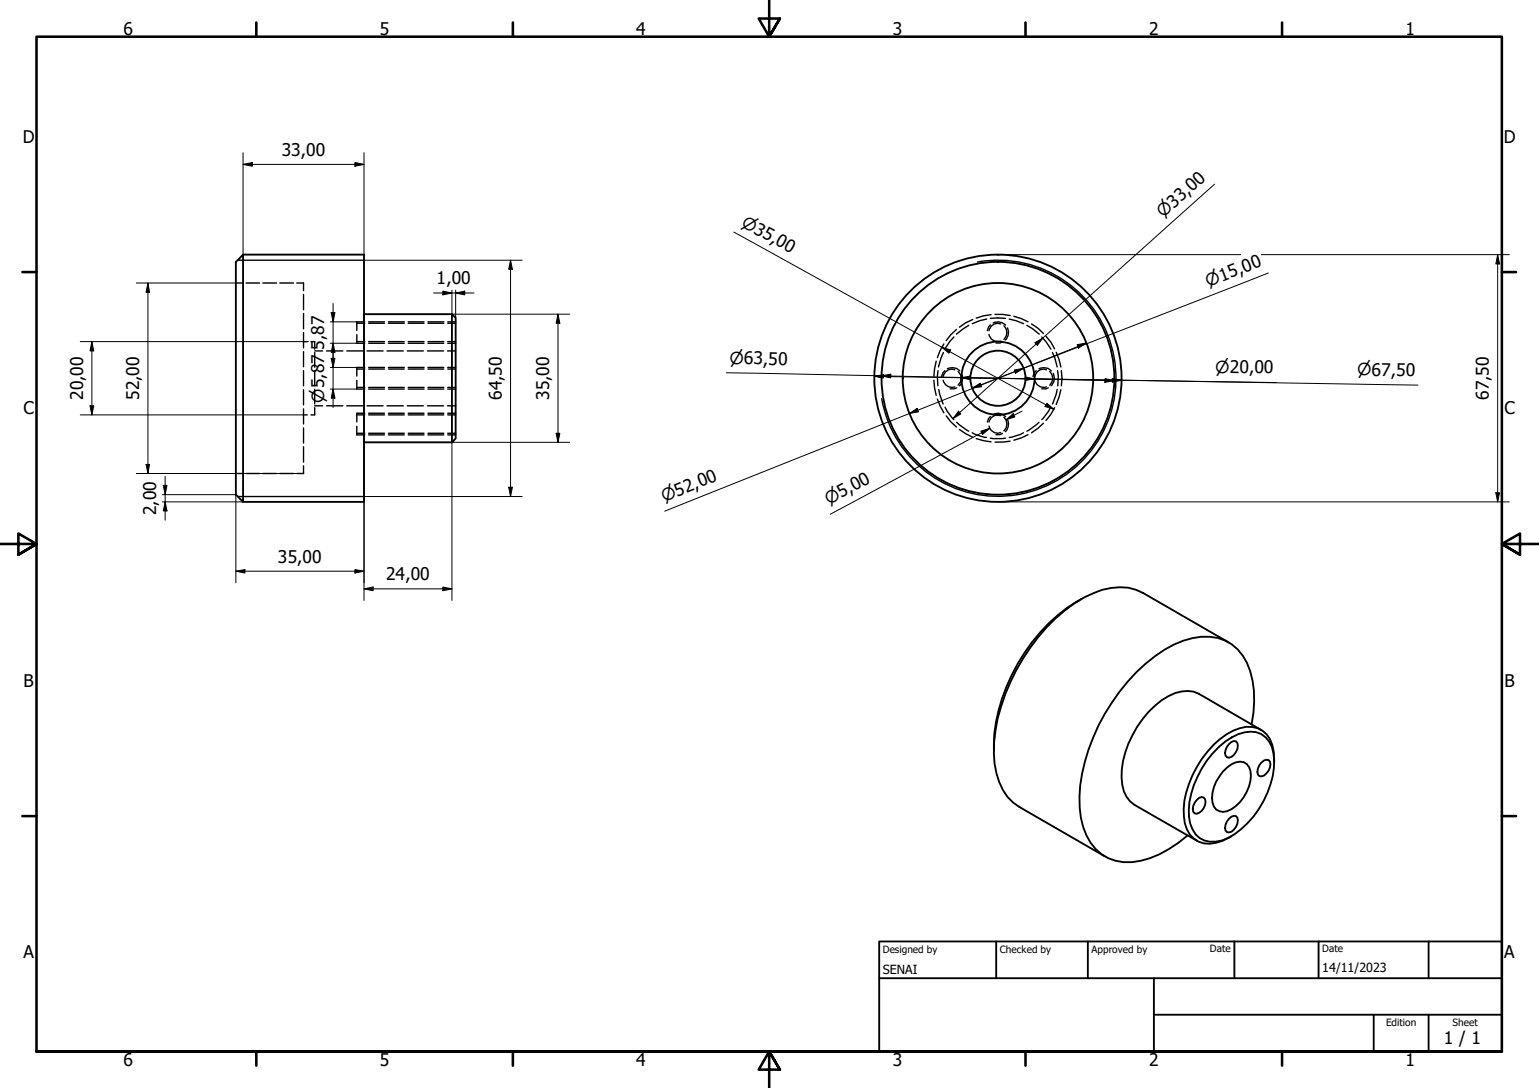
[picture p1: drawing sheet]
<svg xmlns="http://www.w3.org/2000/svg" width="420mm" height="297mm" viewBox="0 0 420 297" stroke-linecap="round" stroke-linejoin="round" font-family="sans-serif">
<!-- layer: Hidden (ISO) -->
<g fill="none" stroke="#000" stroke-width=".38">
<path d="M64.4 77.3h1.8M67.2 77.3h3.7M71.8 77.3h3.7M76.4 77.3h3.7M81 77.3h1.9v2.1M82.9 93.3h1M82.9 80.4v4.2M82.9 85.6v4.2M82.9 90.8v4.2M82.9 96v4.1M84.9 93.3h1v2M85.9 96.3v4"/>
<path d="M85.9 95.8h2.2M89.2 95.8h4.4M94.7 95.8h4.4M97.4 93.3h2.2M97.4 88.3h2.2M97.4 91.4v2.3h2.2M99.6 87.9h-2.2v2.3M100.2 95.8h4.4M100.6 93.3h4.4M100.6 88.3h4.4M100.6 93.7h4.4M100.6 87.9h4.4"/>
<path d="M105.7 95.8h4.4M106 93.3h4.4M106 88.3h4.4M106 93.7h4.4M106 87.9h4.4M111.2 95.8h4.4M111.4 93.3h4.4M111.4 88.3h4.4M111.4 93.7h4.4M111.4 87.9h4.4M116.7 95.8h4.4M116.8 93.3h4.4"/>
<path d="M116.8 88.3h4.4M116.8 93.7h4.4M116.8 87.9h4.4M122.2 95.8h2.2M122.2 93.3h2.2M122.2 88.3h2.2M122.2 93.7h2.2M122.2 87.9h2.2M255.6 98.6l-.6 4.1M257.6 96.3l-1.4 3.9M257.7 93.9l-1 1.8-.8 1.9M260.4 92l-1.1 1.3-1.4 2"/>
<path d="M261.1 90l-1.5 1.4-1.3 1.6M264.5 88.8l-3.4 2.4M265.6 87.2l-1.9 .9-1.8 1.2M269.4 87.1l-1.9 .5-2.1 .8M270 91.3a2.37 2.37 0 0 0 3.2 1.8M270.4 88.7l-.5 .6-.3 1M270.4 86.9h4.1M270.6 85.9l-2.1 .3-2 .7M271.1 88.2a2.82 2.82 0 0 1 3.4 .6M271.7 85.8h2l2.1 .4M273.2 88.4a2.34 2.34 0 0 0-3.2 1.9M273.7 93.4l-.7 .2h-1.1"/>
<path d="M274.1 88.9a2.47 2.47 0 0 1 0 3.7M275 89.5a2.71 2.71 0 0 1-.6 3.3M275.5 87.1l1.9 .5 2.1 .8M276.8 86.3l2 .7 1.9 .9M280.4 88.8l1.5 1 1.8 1.4M281.6 88.4l1.7 1.2 1.6 1.4M284.4 92l1.2 1.3 1.3 2M285.6 91.8l1.3 1.6 1 1.8M287.3 96.3l.7 1.4 .6 2.5M288.4 96.2l.7 1.9 .5 2.1M82.9 113.3h1M82.9 101.2v4.1"/>
<path d="M82.9 106.4v4.1M82.9 111.6v4.1M82.9 116.8v4.2M85.9 101.3v4M85.9 106.3v4M85.9 111.3v2h-1M85.9 110.8h2.2M89.2 110.8h4.4M94.7 110.8h4.4M97.4 113.3h2.2M97.4 118.3h2.2M97.4 105.8h2.2"/>
<path d="M97.4 100.8h2.2M97.4 116.4v2.3h2.2M97.4 103.9v2.3h2.2M99.6 112.8h-2.2v2.4M99.6 100.3h-2.2v2.4M100.2 110.8h4.4M100.6 113.3h4.4M100.6 118.3h4.4M100.6 105.8h4.4M100.6 100.8h4.4M100.6 118.7h4.4M100.6 112.8h4.4"/>
<path d="M100.6 106.2h4.4M100.6 100.3h4.4M105.7 110.8h4.4M106 113.3h4.4M106 118.3h4.4M106 105.8h4.4M106 100.8h4.4M106 118.7h4.4M106 112.8h4.4M106 106.2h4.4M106 100.3h4.4M111.2 110.8h4.4"/>
<path d="M111.4 113.3h4.4M111.4 118.3h4.4M111.4 105.8h4.4M111.4 100.8h4.4M111.4 118.7h4.4M111.4 112.8h4.4M111.4 106.2h4.4M111.4 100.3h4.4M116.7 110.8h4.4M116.8 113.3h4.4M116.8 118.3h4.4M116.8 105.8h4.4"/>
<path d="M116.8 100.8h4.4M116.8 118.7h4.4M116.8 112.8h4.4M116.8 106.2h4.4M116.8 100.3h4.4M122.2 110.8h2.2M122.2 113.3h2.2M122.2 118.3h2.2M122.2 105.8h2.2M122.2 100.8h2.2M122.2 118.7h2.2M122.2 112.8h2.2"/>
<path d="M122.2 106.2h2.2M122.2 100.3h2.2M255 103.8l.6 4.1M255.9 109l1.8 3.7M256.1 101.2l-.2 1.5 .1 2.6M256.3 106.3l1.2 4M257.5 103.8a2.46 2.46 0 0 0 3.2 1.8M257.9 101.2l-.5 .6-.4 1M258 111.2l.6 1.1 1.8 2.2M258.3 113.5l1.3 1.7 1.5 1.4M258.6 100.7a2.82 2.82 0 0 1 3.4 .6M260.7 101a2.34 2.34 0 0 0-3.2 1.8"/>
<path d="M261.2 115.3l3.3 2.4M261.2 105.9l-.7 .3h-1.1M261.6 101.5a2.35 2.35 0 0 1 0 3.6M261.9 117.3l3.7 2.1M262.6 102a3 3 0 0 1-.7 3.3M265.4 118.2l.9 .4 3 .8M266.5 119.7l4.1 .9M270 116.3a2.39 2.39 0 0 0 3.2 1.8M270.4 119.6h4.1M270.4 113.7l-.5 .6-.3 .9M271.1 113.2a2.59 2.59 0 0 1 3.4 .6M273.2 113.5a2.35 2.35 0 0 0-3.2 1.7"/>
<path d="M273.7 118.3l-.7 .4h-1.1M274.1 113.9a2.47 2.47 0 0 1 0 3.7M275 114.5a2.79 2.79 0 0 1-.6 3.3M279.4 118.2l-.8 .4-3.1 .8M280.7 118.7l-1.9 .9-2 .6M282.5 103.8a2.46 2.46 0 0 0 3.2 1.8M282.9 101.2l-.5 .6-.4 1M283.7 115.3l-3.3 2.4M283.7 100.7a2.83 2.83 0 0 1 3.3 .6M284.9 115.6l-3.3 2.6M285.7 101a2.34 2.34 0 0 0-3.2 1.8M286.2 105.9l-.7 .3h-1.1"/>
<path d="M286.6 101.5a2.47 2.47 0 0 1 0 3.6M286.8 111.2l-.5 1.1-1.9 2.2M287.5 102a2.81 2.81 0 0 1-.5 3.3M287.9 111.3l-1 1.8-1.3 1.7M288.6 106.3l-.2 1.3-1.1 2.7M288.7 101.2l.2 1.5-.1 2.6M289.6 106.4l-1.2 4M289.8 101.2l.1 2.1-.1 2M64.4 129.3h1.8M67.2 129.3h3.7M71.8 129.3h3.7M76.4 129.3h3.7"/>
<path d="M82.9 122v4.2M82.9 127.2v2.1h-1.9M275.8 120.4l-4.1 .3"/>
</g>
<!-- layer: Visible (ISO) -->
<g fill="none" stroke="#000" stroke-width=".51">
<path d="M66.4 69.5v67.5l-2-1.9v-63.5zM66.4 69.5h33v67.5h-33M99.4 85.8h24M123.4 85.8l1 1v32.9l-1 1.1M123.4 85.8v35M99.4 120.8h24M295.2 163.6a48.2 48.2 0 0 0-21.6 27.1 40.4 40.4 0 0 0-2.3 14.2M335.4 175.4l-23.3-13.5a15.1 15.1 0 0 0-13.7 .1 44 44 0 0 0-19.1 17.8 49.8 49.8 0 0 0-8 25.9 17.9 17.9 0 0 0 5.3 13.4l1.7 1.2 23.3 13.5M341.7 197.8a27.2 27.2 0 0 0-1.3-16.8 12.3 12.3 0 0 0-14.9-6.8 32.3 32.3 0 0 0-15.2 9.3 53.4 53.4 0 0 0-15.6 34.1 19.4 19.4 0 0 0 4.4 14.2 12.5 12.5 0 0 0 12.4 3.2 29 29 0 0 0 12.7-6.9M344.2 199.2l-16.9-9.8a8.5 8.5 0 0 0-8.3 .6 26.8 26.8 0 0 0-12.8 22.3 8.6 8.6 0 0 0 3.6 7.5l17 9.7M326.7 218.4l.6-.5 .7-.3 .6 .1a2.55 2.55 0 0 1-.6 3.7l-1.3 .8-.6-.2a2.2 2.2 0 0 1 0-2.8zM332.7 204a12.1 12.1 0 0 1 10.2-4.1 6.5 6.5 0 0 1 4.8 5.7 24.1 24.1 0 0 1-7.1 19.2 15.6 15.6 0 0 1-8.7 5 6.1 6.1 0 0 1-7-5 19.2 19.2 0 0 1 2.1-12.8 25.4 25.4 0 0 1 5.7-8z"/>
<path d="M333.9 210.6a6.2 6.2 0 0 1 5.6-2.5 3.6 3.6 0 0 1 2 3.7 11.2 11.2 0 0 1-6.5 9.7 2.99 2.99 0 0 1-4-2.4 10.6 10.6 0 0 1 2.9-8.5zM335.5 203.1l1.4-.8 .5 .1a2.2 2.2 0 0 1 0 2.9 2.14 2.14 0 0 1-2.4 1.4 2.2 2.2 0 0 1 0-2.8zM344.4 208.2l.7-.6 1.2-.1a2.51 2.51 0 0 1-.6 3.7l-.6 .6-1.3 .1a2.55 2.55 0 0 1 .6-3.7zM347.9 208.1a9.6 9.6 0 0 0-3.2-8.6 7.8 7.8 0 0 0-8-.1 26.9 26.9 0 0 0-13.5 21.4 9.8 9.8 0 0 0 2.7 8.2 8.1 8.1 0 0 0 9.6-.4l.7-.3M335.5 223.5l.7-.6 1.2-.1a2.55 2.55 0 0 1-.5 3.7l-.7 .6-1.2 .1a2.55 2.55 0 0 1 .5-3.7z"/>
<circle cx="272.4" cy="103.3" r="33.8"/>
<circle cx="272.4" cy="103.3" r="31.8"/>
<circle cx="272.4" cy="103.3" r="7.5"/>
<circle cx="272.4" cy="103.3" r="10"/>
<circle cx="272.4" cy="103.3" r="26"/>
</g>
<!-- layer: Visible Narrow (ISO) -->
<path d="M64.9 71h34.5M266.9 71.5a32.2 32.2 0 0 1 37.3 26.2 32.2 32.2 0 0 1-26.2 37.3 32.2 32.2 0 0 1-37.3-26.1M64.9 135.6h34.5" fill="none" stroke="#000" stroke-width=".38"/>
<!-- layer: Border (ISO) -->
<g fill="none" stroke="#000" stroke-width=".7">
<path d="M70 6.1v3.9M140 6.1v3.9M210 0v10l-2.9-4.9h5.8l-2.9 4.9 2.9-4.9M280 6.1v3.9M350 6.1v3.9M6.1 74.3h3.9M410 74.3h3.9M0 148.5h10l-5-2.8v5.7l5-2.9-5 2.9M420 148.5h-10l5-2.8v5.7l-5-2.9 5 2.9M6.1 222.8h3.9M410 222.8h3.9M10 287.1v-277.1h400v277.1h-400h400"/>
<path d="M70 287.1v3.8M140 287.1v3.8M212.9 292l-2.9-4.9 2.9 4.9h-5.8l2.9-4.9v9.9M280 287.1v3.8M350 287.1v3.8"/>
</g>
<!-- layer: Title (ISO) -->
<path d="M240 257h170v30.1h-170zM272 257v10.1M297 257v10.1M337 257v10.1M360 257v10.1M390 257v10.1M240 267.1h170M315 277h95M315 267.1v20M375 277v10.1M390 277v10.1" fill="none" stroke="#000" stroke-width=".51"/>
<!-- layer: Dimension (ISO) -->
<g fill="none" stroke="#000" stroke-width=".27">
<path d="M66.4 44.9l2.5-.5v1zM66.4 44.9h33M66.4 41.7v27.8M96.9 44.4l2.5 .5-2.5 .5zM99.4 41.7v27.8M331.6 50.3l-71.4 64M37.2 77.3h27.2M40.4 77.3l.4 2.5h-.9zM40.4 77.3v52M99.4 71h43.2M118.4 80h11M120.9 79.5l2.5 .5-2.5 .5z"/>
<path d="M123.4 79.2v6.6h32.1M124.4 80l2.5-.5v1zM124.4 79.2v7.6M139.4 71l.5 2.5h-1zM139.4 71v64.6M200.3 63.4l87.4 48.3M272.4 69.5h66.3M344.4 69.5h67.7M346.3 74.5l-80.9 31.5M408.9 69.5l.5 2.6h-1zM408.9 69.5v67.5M21.9 93.3h62.3"/>
<path d="M25.1 93.3l.5 2.5h-1zM25.1 93.3v20M90.2 87.9h7.2M90.2 93.7h7.2M90.4 85.3h1l-.5 2.6zM90.4 97.8h1l-.5 2.5zM90.9 93.7l.5 2.5h-1zM90.9 82.9v28.3M99.4 85.8v78.1M152.3 85.8l.5 2.5h-1zM152.3 85.8v35M257.1 94.8l2.4 .8-.4 .8z"/>
<path d="M282.5 93.6l2.2-1.3-1.5 2zM294.1 94.1l2.4-.5-2.1 1.4zM296.5 93.6l-115 46M21.9 113.3h61M24.6 110.8h1l-.5 2.5zM90.2 100.3h7.2M90.2 106.2h7.2M90.9 106.2l.5 2.5h-1zM151.8 118.3h1l-.5 2.5zM198.3 101.8l105.9 2.1M238.7 102.7l2.5-.4v.9zM238.7 102.7l148.4 2.4"/>
<path d="M240.7 102.6l2.5-.4-.1 1zM248.3 112.9l2.1-1.4 .4 .9zM261.7 112.3l.6 .7-2.1 1.3zM262.4 103.1l2.5-.4v1zM262.4 103.1l86 1.3M265.4 106l2.2-1.4 .4 1zM267.8 117.7l2.4-.7-2 1.6zM268 118.2l2.2-1.2-43.5 23.4M274.6 114.6l2-1.6 .5 .8zM276.9 101l2.5-.4-2.2 1.3zM279 112.3l-4.4 2.3M279.9 102.9l2.5 .5-2.5 .5z"/>
<path d="M285.8 110.1l1.9 1.6-2.4-.7zM301.7 103.4l2.5 .5-2.6 .5zM303.7 103.3l2.5 .5-2.5 .5zM37.2 129.3h45.7M39.9 126.8h.9l-.4 2.5zM44.3 135.1h20.1v24M44.3 137h22.1M44.6 132.5h1l-.5 2.6zM45.1 137l.5 2.5h-1zM45.1 130v12M99.4 135.6h43.2M138.9 133h1l-.5 2.6z"/>
<path d="M155.5 120.8h-32.1v43.1M272.4 137h139.7M408.4 134.5h1l-.5 2.5zM64.4 155.9l2.5-.4v.9zM64.4 155.9h35M96.9 155.5l2.5 .4-2.5 .5zM99.4 160.8l2.5-.5v1zM99.4 160.8h24M120.9 160.3l2.5 .5-2.5 .5z"/>
</g>
<g fill="#000">
<path d="M66.4 44.9l2.5-.5v1z" fill-rule="evenodd"/>
<path d="M96.9 44.4l2.5 .5-2.5 .5z" fill-rule="evenodd"/>
<path d="M40.4 77.3l.4 2.5h-.9z" fill-rule="evenodd"/>
<path d="M124.4 80l2.5-.5v1z" fill-rule="evenodd"/>
<path d="M139.4 71l.5 2.5h-1z" fill-rule="evenodd"/>
<path d="M408.9 69.5l.5 2.6h-1z" fill-rule="evenodd"/>
<path d="M25.1 93.3l.5 2.5h-1z" fill-rule="evenodd"/>
<path d="M90.4 85.3h1l-.5 2.6z" fill-rule="evenodd"/>
<path d="M90.4 97.8h1l-.5 2.5z" fill-rule="evenodd"/>
<path d="M90.9 93.7l.5 2.5h-1z" fill-rule="evenodd"/>
<path d="M120.9 79.5l2.5 .5-2.5 .5z" fill-rule="evenodd"/>
<path d="M152.3 85.8l.5 2.5h-1z" fill-rule="evenodd"/>
<path d="M257.1 94.8l2.4 .8-.4 .8z" fill-rule="evenodd"/>
<path d="M282.5 93.6l2.2-1.3-1.5 2z" fill-rule="evenodd"/>
<path d="M294.1 94.1l2.4-.5-2.1 1.4z" fill-rule="evenodd"/>
<path d="M24.6 110.8h1l-.5 2.5z" fill-rule="evenodd"/>
<path d="M90.9 106.2l.5 2.5h-1z" fill-rule="evenodd"/>
<path d="M151.8 118.3h1l-.5 2.5z" fill-rule="evenodd"/>
<path d="M238.7 102.7l2.5-.4v.9z" fill-rule="evenodd"/>
<path d="M240.7 102.6l2.5-.4-.1 1z" fill-rule="evenodd"/>
<path d="M248.3 112.9l2.1-1.4 .4 .9z" fill-rule="evenodd"/>
<path d="M261.7 112.3l.6 .7-2.1 1.3z" fill-rule="evenodd"/>
<path d="M262.4 103.1l2.5-.4v1z" fill-rule="evenodd"/>
<path d="M265.4 106l2.2-1.4 .4 1z" fill-rule="evenodd"/>
<path d="M267.8 117.7l2.4-.7-2 1.6z" fill-rule="evenodd"/>
<path d="M274.6 114.6l2-1.6 .5 .8z" fill-rule="evenodd"/>
<path d="M276.9 101l2.5-.4-2.2 1.3z" fill-rule="evenodd"/>
<path d="M279.9 102.9l2.5 .5-2.5 .5z" fill-rule="evenodd"/>
<path d="M285.8 110.1l1.9 1.6-2.4-.7z" fill-rule="evenodd"/>
<path d="M301.7 103.4l2.5 .5-2.6 .5z" fill-rule="evenodd"/>
<path d="M303.7 103.3l2.5 .5-2.5 .5z" fill-rule="evenodd"/>
<path d="M39.9 126.8h.9l-.4 2.5z" fill-rule="evenodd"/>
<path d="M44.6 132.5h1l-.5 2.6z" fill-rule="evenodd"/>
<path d="M45.1 137l.5 2.5h-1z" fill-rule="evenodd"/>
<path d="M138.9 133h1l-.5 2.6z" fill-rule="evenodd"/>
<path d="M408.4 134.5h1l-.5 2.5z" fill-rule="evenodd"/>
<path d="M64.4 155.9l2.5-.4v.9z" fill-rule="evenodd"/>
<path d="M96.9 155.5l2.5 .4-2.5 .5z" fill-rule="evenodd"/>
<path d="M99.4 160.8l2.5-.5v1z" fill-rule="evenodd"/>
<path d="M120.9 160.3l2.5 .5-2.5 .5z" fill-rule="evenodd"/>
</g>
<g font-size="4.8">
<text x="33.7" y="9.6">6</text>
<text x="103.7" y="9.6">5</text>
<text x="173.7" y="9.6">4</text>
<text x="243.7" y="9.6">3</text>
<text x="313.7" y="9.6">2</text>
<text x="383.7" y="9.6">1</text>
<text x="6.2" y="38.9">D</text>
<text x="410.5" y="38.9">D</text>
<text x="76.9" y="42.5">33,00</text>
<text x="119.2" y="77.6">1,00</text>
<text x="88.5" y="95.4" transform="rotate(-90 88.5 95.4)">5,87</text>
<text x="6.4" y="113.1">C</text>
<text x="22.7" y="109.3" transform="rotate(-90 22.7 109.3)">20,00</text>
<text x="38" y="109.3" transform="rotate(-90 38 109.3)">52,00</text>
<text x="137" y="109.3" transform="rotate(-90 137 109.3)">64,50</text>
<text x="149.9" y="109.3" transform="rotate(-90 149.9 109.3)">35,00</text>
<text x="406.5" y="109.3" transform="rotate(-90 406.5 109.3)">67,50</text>
<text x="410.7" y="113.1">C</text>
<text x="42.7" y="140.7" transform="rotate(-90 42.7 140.7)">2,00</text>
<text x="75.9" y="153.6">35,00</text>
<text x="105.4" y="158.4">24,00</text>
<text x="6.4" y="187.4">B</text>
<text x="410.7" y="187.4">B</text>
<text x="6.4" y="261.7">A</text>
<text x="410.7" y="261.7">A</text>
<text x="394.2" y="285">1 / 1</text>
<text x="33.7" y="290.9">6</text>
<text x="103.7" y="290.9">5</text>
<text x="173.7" y="290.9">4</text>
<text x="243.7" y="290.9">3</text>
<text x="313.7" y="290.9">2</text>
<text x="383.7" y="290.9">1</text>
</g>
<g font-size="4.6">
<text x="317.6" y="59.6" transform="rotate(-42 317.6 59.6)">⌀33,00</text>
<text x="202.1" y="61.6" transform="rotate(29 202.1 61.6)">⌀35,00</text>
<text x="329.9" y="78.3" transform="rotate(-21 329.9 78.3)">⌀15,00</text>
<text x="199.1" y="99.4" transform="rotate(1 199.1 99.4)">⌀63,50</text>
<text x="331.8" y="101.8" transform="rotate(1 331.8 101.8)">⌀20,00</text>
<text x="370.5" y="102.5" transform="rotate(1 370.5 102.5)">⌀67,50</text>
<text x="88.5" y="109.9" transform="rotate(-90 88.5 109.9)">⌀5,87</text>
<text x="181.3" y="137" transform="rotate(-22 181.3 137)">⌀52,00</text>
<text x="226.3" y="137.9" transform="rotate(-28 226.3 137.9)">⌀5,00</text>
</g>
<g font-size="3.4">
<text x="241" y="266">SENAI</text>
<text x="361" y="265.5">14/11/2023</text>
</g>
<g font-size="2.7">
<text x="241" y="260.1">Designed by</text>
<text x="273" y="260.1">Checked by</text>
<text x="298" y="260.1">Approved by</text>
<text x="330.3" y="260">Date</text>
<text x="361" y="260">Date</text>
<text x="378.4" y="280.1">Edition</text>
<text x="396.6" y="280.1">Sheet</text>
</g>
</svg>
